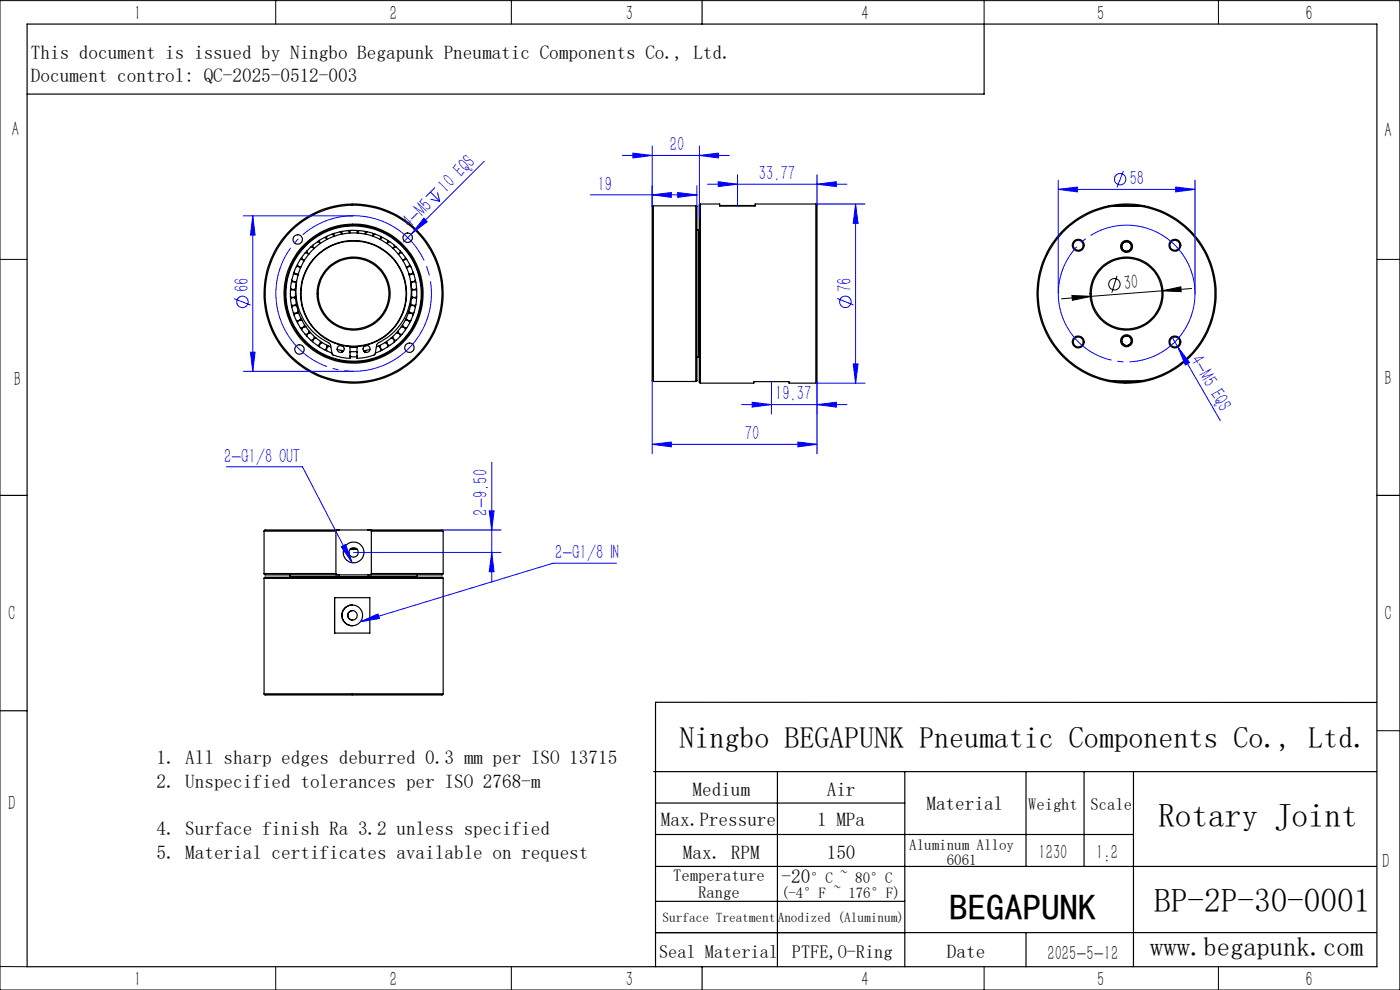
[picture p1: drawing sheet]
<svg xmlns="http://www.w3.org/2000/svg" width="297mm" height="210mm" viewBox="0 0 297 210" stroke-linecap="round" stroke-linejoin="round" font-family="sans-serif">
<g fill="none" stroke="#000" stroke-width=".25">
<path d="M5.8 5.1h286.3v200h-286.3zM148.9 .1v5M208.8 5.1v14.9h-203M61.8 59.9l.5-.1 .6 .3M61.9 59.4l.5 .3h.5M62.4 57.7l.2 .3 .7 .2M62.7 59.8v.1M62.8 59.8l-.1 .2M62.9 56.6l.3-.1 .5 .4M63.1 56.1l.2 .3 .5 .2-.1 .2M63.1 58.2v.1M63.2 58.2v.2l-.4-.2h-.6"/>
<path d="M63.7 55.1h.4l.4 .2M64 54.6l.2 .4 .4 .2M64.7 53.6l.8 .4M65.1 53.2l.1 .4 .3 .3M66 52.4l.4 .1 .2 .3M66.4 52l.2 .7M67.3 51.3l.6 .4M67.8 51l.1 .6M68.8 50.4l.5 .4M69.3 50.1l.1 .7M70.4 49.7l.4 .4M70.9 49.5v.6"/>
<path d="M72.1 49.2l.4 .5M72.6 49.1l-.1 .6M73.9 48.9l.3 .6M74.4 48.9l-.2 .5M75.6 48.9l.2 .5M75.8 49.4h.1M76.1 48.9l-.2 .6M77.4 49.1l.1 .6M77.9 49.2l-.4 .5M79.1 49.5v.6M79.6 49.7l-.4 .4M80.7 50.1l-.1 .7"/>
<path d="M81.2 50.4l-.5 .4M82.2 51l-.1 .6M82.7 51.3l-.6 .4M83.6 52l-.2 .7M84 52.4l-.6 .4M84.9 53.2l-.1 .4-.3 .3M85.3 53.6l-.7 .4M86 54.6l-.2 .4-.4 .2M86.3 56.6v.2M86.3 55.1h-.4l-.4 .2M86.8 58.2l.1 .2M86.9 58.2v.1"/>
<path d="M86.9 56.1l-.3 .4-.4 .1M87.2 56.6l-.4-.1-.5 .4M87.2 59.8l.1 .2M87.3 59.8v.1M87.6 57.7l-.2 .3-.7 .2M87.8 58.2h-.6l-.4 .2M88.1 59.4l-.4 .3h-.6M88.2 59.9l-.5-.1-.5 .3M138.4 43.8v37M138.4 43.8h.1M138.6 43.7v37.2M138.6 43.7l-.2 .1"/>
<path d="M138.6 43.7h9M147.6 43.7l.2 .1v37l-.2 .1M147.6 43.7v37.2M147.8 48.8h.4M148.2 48.8l.1 .1M148.2 48.8v27M148.6 43.3l-.3 .2v37.6l.3 .2M148.6 43.3h4.1v.4h7.5v-.4h12.9M148.6 43.3v38M152.7 43.6h7.5M173.1 43.3l.2 .1v37.7l-.2 .2M173.1 43.3h.1"/>
<path d="M173.1 43.3v38M235.2 43.7a17.9 17.9 0 0 1 7.5 0M235.2 43.7l.7 .1M235.2 43.7a19 19 0 0 0-15.2 18.6 19 19 0 0 0 15.2 18.6M235.9 43.8a18.8 18.8 0 0 0-15.7 18.5 18.8 18.8 0 0 0 15.7 18.5M235.9 43.8a18.9 18.9 0 0 1 6.1 0M235.9 43.8h6.1M238.3 51.6a1 1 0 0 0 0 1.4 1 1 0 0 0 1.4 0 1 1 0 0 0 0-1.4M238.3 51.5a1.03 1.03 0 0 1 1.4 0M239.6 51.5l.1 .1M242 43.8a18.8 18.8 0 0 1 15.7 18.5 18.8 18.8 0 0 1-15.7 18.5M242.7 43.7l-.7 .1"/>
<path d="M242.7 43.7a19 19 0 0 1 15.3 18.6 19 19 0 0 1-15.3 18.6M61.6 61.7l.7-.2 .4 .2M61.6 61.1l.5 .3 .6-.1M62.4 63l.1 .2M62.5 61.4l-.1 .2M62.5 63v.2M62.5 61.3v.3M62.7 64.7v.1M62.7 62.9l-.6 .2-.5-.2M62.7 63.3l-.6-.2-.5 .3M62.7 64.6l.1 .2M62.8 60.3a12.4 12.4 0 0 0 7.4 13.3"/>
<path d="M62.9 64.5l-.4 .2h-.7M63 64.9l-.6-.1-.5 .3M63.1 66.2v.2M63.1 66.2l.1 .2M63.3 66l-.5 .4-.6-.1M63.4 66.5h-.6l-.4 .3M63.7 67.8l.1 .1M63.7 67.7l.2 .2M63.9 67.5l-.5 .5h-.5M64 67.9l-.5 .1-.4 .4M64.5 69.2l.1 .1M64.6 69.1l.1 .2"/>
<path d="M64.6 69l-.3 .4-.6 .1M64.9 69.3l-.6 .2-.3 .4M65.5 70.5l.1 .1M65.5 70.4l.2 .2M65.6 70.3l-.3 .5-.6 .1M65.9 70.6l-.6 .2-.2 .5M66.7 71.7l.1 .1M66.7 71.6l.2 .1M66.7 71.4l-.2 .5-.5 .3M67 71.7l-.5 .3-.1 .5M67.9 72.7l.2 .1M68 72.4l-.1 .5-.6 .4"/>
<path d="M68 72.6l.2 .1M68.3 72.7l-.4 .3-.1 .6M69.4 73.2v.2M69.4 73.4l-.2 .6-.4 .2M69.4 73.5l.1 .1M69.4 73.4l.2 .1M69.7 73.4l-.4 .5v.5M70.4 74.9a13.4 13.4 0 0 1-6.1-20.6 13.4 13.4 0 0 1 21.5 0 13.4 13.4 0 0 1-6.2 20.6M71.5 74.1l1.4 .3M72 73.3l.8 .1M72.4 74.3l.1 .4M72.5 74.5l.2 .1"/>
<path d="M72.5 74.6h.1M72.8 74.4l-.2 .3M74.3 75.5l.1 .2M74.3 73.5v2.5l-1-.1-2.7-.6-.6-2.3a13.8 13.8 0 0 1-6.3-6.6 12.3 12.3 0 0 1 6.6-16 12.3 12.3 0 0 1 16 6.4 12.3 12.3 0 0 1-6.3 16.1l-.5 2.4-2.8 .6-1 .1v-2.5M74.3 74.6h1.4M74.3 75.7h1.4M74.3 73.7h1.4M74.3 74.7h.1M74.4 74.6l-.1 .2M75.6 74.6l.1 .2M75.7 74.7h.1M75.7 75.5l-.1 .2"/>
<path d="M77.5 74.6h-.1M77.5 74.5l-.2 .1M77.6 74.3l-.1 .4M78 73.3l-.7 .1M78.5 74.1l-1.3 .3 .2 .3M80.3 73.4a.86 .86 0 0 1 .4 1M80.6 73.2l.2 .6 .4 .4M80.6 73.4l-.2 .1M80.6 73.5l-.1 .1M81.7 72.7a.77 .77 0 0 1 .5 .9M82 72.4l.2 .6 .5 .3M82.1 72.7l-.2 .1"/>
<path d="M82.1 72.6l-.2 .1M83 71.7l.5 .3 .1 .5M83.3 71.4l.2 .6 .5 .2M83.3 71.6l-.1 .1M83.4 71.7l-.1 .1M83.6 72.5h.1M84.1 70.6l.5 .1 .3 .6M84.4 70.3l.3 .5 .6 .1M84.5 70.4l-.2 .2M84.5 70.5l-.1 .1M85.1 69.3a.79 .79 0 0 1 .9 .6M85.4 69l.2 .3 .7 .2"/>
<path d="M85.5 69.1l-.2 .2M85.5 69.2l-.1 .1M86 67.9l.6 .1 .3 .4M86.1 67.5l.5 .5h.6M86.3 67.7l-.1 .2M86.3 67.8v.1M86.6 66.5h.6l.4 .3M86.7 66l.5 .4 .6-.1M86.9 66.2l-.1 .2M86.9 66.2v.2M87.1 64.9l.6-.1 .4 .3M87.1 64.5l.6 .3 .5-.1"/>
<path d="M87.2 60.3a12.3 12.3 0 0 1-7.4 13.3M87.3 64.6l-.1 .2M87.3 62.9l.6 .2 .5-.2M87.3 63.3l.6-.2 .5 .3M87.3 64.7v.1M87.5 61.3v.3M87.5 63v.2M87.6 61.4v.2M87.6 63v.2M88.4 61.1l-.5 .3-.6-.1M88.4 61.7l-.7-.2-.4 .2M147.8 75.8h.4"/>
<path d="M148.3 75.7l-.1 .1M238.3 73a1 1 0 0 1 .4-1.6 1 1 0 0 1 1.3 1 1 1 0 0 1-1.5 .8l-.2-.2M138.4 80.8h.1M138.4 80.8l.2 .1M138.6 80.9h9M148.6 81.3h11.3v-.3h7.5v.3h5.7M235.2 80.9a20.1 20.1 0 0 0 7.5 0M235.9 80.8h-.7v.1M235.9 80.8a18.8 18.8 0 0 0 6.1 0M235.9 80.8h6.1M242 80.8h.7v.1M0 105.1h5.8"/>
<path d="M56 112.7h15.3M56 112.7v9M71.3 112.7v9M72 112.4h-15.8l-.2 .3M72 112.4l-.7 .1v.2M72 112.4h6.1M74.3 116.4h1.4zM78.1 112.4h15.7l.2 .3M78.1 112.4l.7 .1v.2M78.8 112.7h15.2M78.8 112.7v9M94 112.7v9"/>
<path d="M292.1 105.1h4.9M56 122.7l.2-.3h37.6l.2 .3M56 121.7l.3 .2h15.7M56 122.7h38M56 121.7h15.3M56 122.7v24.5M61.5 122.3l.1 .1M61.5 122.3h27M61.5 121.9v.4M71 126.8h7.5v7.5h-7.5zM71.3 121.7v.2h.7M72 121.9h6.1"/>
<path d="M74.8 128.3a2.2 2.2 0 0 0-2.2 2.2 2.2 2.2 0 0 0 2.2 2.2M74.8 129.5a1.01 1.01 0 0 0-1 1 1.01 1.01 0 0 0 1 1M78.8 121.7v.2h-.7M78.8 121.7h15.2M88.5 122.3l-.1 .1M88.5 121.9v.4M94 121.7l-.2 .2h-15.7M94 122.7v24.5M0 150.8h5.8M56 147.2l.2 .2h37.6l.2-.2M56 147.2h38M292 149h-152.9v56.1"/>
<path d="M138.7 163.7h153.3M139.1 170.3h52.8M139.1 177h101.4M164.9 163.7v41.4M191.9 163.7v41.4M217.7 163.7v20.1M230 163.7v20.1M240.5 163.7v41.4M139.1 191.2h52.8M139.1 197.8h152.9M139.1 183.8h152.9M217.7 197.8v7.3"/>
<path d="M148.9 205.1v4.9"/>
<circle cx="63.2" cy="50.8" r="1"/>
<circle cx="86.5" cy="50.4" r="1.01"/>
<circle cx="228.7" cy="52" r="1.06"/>
<circle cx="228.7" cy="52" r="1.27"/>
<circle cx="239" cy="52.3" r="1.05"/>
<circle cx="239" cy="52.3" r="1.25"/>
<circle cx="249.2" cy="52" r="1.06"/>
<circle cx="249.2" cy="52" r="1.27"/>
<circle cx="63.5" cy="74.1" r="1"/>
<circle cx="72.3" cy="74" r=".76"/>
<circle cx="75" cy="62.3" r="14.4"/>
<circle cx="75" cy="62.3" r="11.1"/>
<circle cx="75" cy="62.3" r="11.3"/>
<circle cx="75" cy="62.3" r="19"/>
<circle cx="75" cy="62.3" r="18.8"/>
<circle cx="75" cy="62.3" r="14.5"/>
<circle cx="75" cy="62.3" r="14.8"/>
<circle cx="75" cy="62.3" r="7.7"/>
<circle cx="75" cy="62.3" r="7.5"/>
<circle cx="77.8" cy="74" r=".74"/>
<circle cx="86.9" cy="73.8" r="1"/>
<circle cx="228.7" cy="72.5" r="1.27"/>
<circle cx="228.8" cy="72.5" r="1.05"/>
<circle cx="239" cy="72.3" r="1.05"/>
<circle cx="239" cy="72.3" r="1.25"/>
<circle cx="239" cy="62.3" r="7.5"/>
<circle cx="239" cy="62.3" r="7.7"/>
<circle cx="249.2" cy="72.5" r="1.27"/>
<circle cx="249.2" cy="72.5" r="1.05"/>
<circle cx="75" cy="117.2" r="1"/>
<circle cx="75" cy="117.2" r="2.2"/>
<circle cx="74.7" cy="130.5" r="2.2"/>
<circle cx="74.8" cy="130.5" r="1.01"/>
</g>
<g fill="none" stroke="#00f" stroke-width=".21">
<path d="M92.3 39.8l-2 1.9M102.7 34.2l-15.3 15.3M132 33h22.7M134.3 32.5l4.1 .5-4.1 .5zM138.4 31v12.8M147.8 39.4v4.4M148.4 33l4-.5v1zM148.4 31v15.2M150.1 39.1h29.6M152.4 38.6l4.1 .5-4.1 .5zM156.5 37.1v4.8M173.3 39.1l4.1-.5v1z"/>
<path d="M173.3 37.1v6.4M224.5 38.2v24.1M238.3 36.3l-1.3 3.4M249.4 39.7l4.1 .5-4.1 .5zM253.5 38.2v24.1M51.6 45.8h23.4M53.6 45.8l.5 4.1h-1zM53.6 45.8v33M87.4 49.5l-1.8 1.8M89.9 46.3l.7 .7-3.2 2.5zM91.3 40.7l2 2M91.3 42.3l2 .4"/>
<path d="M92.8 40.8l.5 1.9M125.3 41.3h22.5M138.4 41.3l4-.5v1.1zM143.8 40.8l4 .5-4 .6zM173.1 43.3h10.4M181.5 43.3l.5 4.1h-1zM181.5 43.3v38M224.5 40.2l4.1-.5v1zM224.5 40.2h29M49.7 63.4l3.5 1.3M51.6 78.8h23.4M53.1 74.7h1l-.5 4.1z"/>
<path d="M177.6 63.3l3.5 1.4M181 77.2h1l-.5 4.1zM248.6 71.4l1.3 2.2M249.9 73.6l2.4 3.3-.8 .5zM249.9 73.6l9 15.6M48 99h16.2l10.5 20.4M104.3 98v25.5M138.4 94.3l4-.5v1zM138.4 80.8v15.5M138.4 94.3h34.9M157.3 85.8h22.4M159.6 85.3l4.1 .5-4.1 .6z"/>
<path d="M163.7 84.4v3.4M169.3 93.8l4 .5-4 .5zM173.1 81.3h10.4M173.3 85.8l4.1-.5v1.1zM173.3 81v15.3M72.4 116l.9-.5 1.4 3.9zM75 117.2h31.3M93.8 112.4h12.5M103.8 108.4h1l-.5 4zM104.3 117.2l.5 4.1h-1zM130.8 119.5h-13.5l-40.9 12.4M76.4 131.9l3.8-1.7 .3 1z"/>
<circle cx="237.7" cy="38" r="1.21"/>
<circle cx="51.4" cy="64" r="1.22"/>
<circle cx="179.3" cy="64" r="1.21"/>
</g>
<g fill="none" stroke="#000" stroke-width=".21">
<path d="M0 .1h297v209.9h-297zM58.5 .1v5M108.5 .1v5M208.8 .1v5M258.5 .1v5M0 55h5.8M237 58.5l-1.1 3.6M292.1 55h4.9M227.4 62.7l4.1 .2-4 .8zM231.5 62.9l-6.3 .5M246.5 61.7l4-.9 .1 1.1zM252.8 61.2l-21.3 1.7"/>
<path d="M292.1 155h4.9M0 205l5.8 .1M58.5 205.1v4.9M108.5 205.1v4.9M208.8 205.1v4.9M258.5 205.1v4.9"/>
<circle cx="236.4" cy="60.3" r="1.21"/>
</g>
<path d="M252.9 58a14.5 14.5 0 0 0-24.2-5.9 14.5 14.5 0 0 0 6.4 24.1 14.5 14.5 0 0 0 18.1-17.1l-.3-1.1" fill="none" stroke="#00f" stroke-width=".21" stroke-dasharray="30.5 1.3 1.3 1.3" stroke-dashoffset="4" stroke-linecap="butt"/>
<path d="M90.8 57.4a16.5 16.5 0 0 0-27.6-6.7 16.5 16.5 0 0 0 7.4 27.4 16.5 16.5 0 0 0 20.5-19.5l-.3-1.2" fill="none" stroke="#00f" stroke-width=".21" stroke-dasharray="30.5 1.3 1.3 1.3" stroke-dashoffset="-2.3" stroke-linecap="butt"/>
<path d="M156.5 43.7v-3.6M163.7 80.9v3.5" fill="none" stroke="#00f" stroke-width=".21" stroke-dasharray="30.5 1.3 1.3 1.3" stroke-linecap="butt"/>
<path d="M246.5 61.7l4.1 .2-.1-1.1zM227.4 62.7l.1 1 4-.8z" fill="#000"/>
<g fill="#00f">
<path d="M89.9 46.3l.7 .7-3.2 2.5z"/>
<path d="M249.9 73.6l2.4 3.3-.8 .5z"/>
<path d="M134.3 32.5l4.1 .5-4.1 .5zM148.4 33l4-.5v1zM138.4 94.3l4-.5v1zM169.3 93.8l4 .5-4 .5zM72.4 116l.9-.5 1.4 3.9zM76.4 131.9l3.8-1.7 .3 1z"/>
<path d="M181.5 43.3l.5 4.1h-1zM181 77.2h1l-.5 4.1zM103.8 108.4h1l-.5 4zM104.3 117.2l.5 4.1h-1z"/>
<path d="M138.4 41.3l4-.5v1.1zM143.8 40.8l4 .5-4 .6z"/>
<path d="M173.3 85.8l4.1-.5v1.1zM159.6 85.3l4.1 .5-4.1 .6z"/>
<path d="M152.4 38.6l4.1 .5-4.1 .5zM173.3 39.1l4.1-.5v1zM224.5 40.2l4.1-.5v1zM249.4 39.7l4.1 .5-4.1 .5z"/>
<path d="M53.1 74.7h1l-.5 4.1zM53.6 45.8l.5 4.1h-1z"/>
</g>
<path d="M32.9 168.4h94.3v4.6h-94.3z" fill="#fff" stroke="#fff" stroke-width=".35"/>
<text font-size="7.8" x="201.5" y="195.1">BEGAPUNK</text>
<g font-size="7.1">
<text x="245.7" y="175.4">Rotary Joint</text>
<text x="244.9" y="193.4">BP-2P-30-0001</text>
</g>
<text font-size="6.3" x="144.2" y="158.6">Ningbo BEGAPUNK Pneumatic Components Co., Ltd.</text>
<text font-size="5.6" x="244" y="202.8">www.begapunk.com</text>
<g font-size="4.4">
<text x="28.5" y="4.1">1</text>
<text x="82.7" y="4.1">2</text>
<text x="132.7" y="4.1">3</text>
<text x="182.7" y="4.1">4</text>
<text x="232.7" y="4.1">5</text>
<text x="277" y="4.1">6</text>
<text x="2.5" y="28.8">A</text>
<text x="293.7" y="29.1">A</text>
<text x="238.5" y="61.4" transform="rotate(-5 238.5 61.4)">30</text>
<text x="2.9" y="81.9">B</text>
<text x="293.7" y="81.6">B</text>
<text x="1.7" y="131.6">C</text>
<text x="293.7" y="131.6">C</text>
<text x="1.7" y="171.9">D</text>
<text x="220.3" y="182.1">1230</text>
<text x="232.6" y="182.1">1:2</text>
<text x="293.2" y="184.1">D</text>
<text x="222.2" y="203.6">2025-5-12</text>
<text x="28.5" y="209.1">1</text>
<text x="82.7" y="209.1">2</text>
<text x="132.7" y="209.1">3</text>
<text x="182.7" y="209.1">4</text>
<text x="232.7" y="209.1">5</text>
<text x="277" y="209.1">6</text>
</g>
<g font-size="4.4" fill="#00f">
<text x="142.1" y="32.1">20</text>
<text x="94.7" y="41.1" transform="rotate(-45 94.7 41.1)">10 EQS</text>
<text x="126.8" y="40.5">19</text>
<text x="161" y="38.2">33.77</text>
<text x="239.7" y="39.3">58</text>
<text x="87.1" y="48.7" transform="rotate(-45 87.1 48.7)">4-M5</text>
<text x="52.8" y="62" transform="rotate(-90 52.8 62)">66</text>
<text x="180.7" y="62" transform="rotate(-90 180.7 62)">76</text>
<text x="252.4" y="76.3" transform="rotate(60 252.4 76.3)">4-M5 EQS</text>
<text x="164.4" y="84.9">19.37</text>
<text x="158" y="93.4">70</text>
<text x="47.6" y="98.1">2-G1/8 OUT</text>
<text x="103.5" y="109.4" transform="rotate(-90 103.5 109.4)">2-9.50</text>
<text x="117.8" y="118.6">2-G1/8 IN</text>
</g>
<g font-size="4.1">
<text x="6.5" y="12.4">This document is issued by Ningbo Begapunk Pneumatic Components Co., Ltd.</text>
<text x="6.5" y="17.4">Document control: QC-2025-0512-003</text>
<text x="33.2" y="162.1">1. All sharp edges deburred 0.3 mm per ISO 13715</text>
<text x="33.2" y="167.1">2. Unspecified tolerances per ISO 2768-m</text>
<text x="146.9" y="168.9">Medium</text>
<text x="175.4" y="168.9">Air</text>
<text x="196.5" y="171.9">Material</text>
<text x="33.2" y="177.1">4. Surface finish Ra 3.2 unless specified</text>
<text x="140.2" y="175.2">Max.Pressure</text>
<text x="173.3" y="175.2">1 MPa</text>
<text x="33.2" y="182.1">5. Material certificates available on request</text>
<text x="144.9" y="182.1">Max. RPM</text>
<text x="175.4" y="182.1">150</text>
<text x="165.8" y="187.2">-20</text>
<text x="200.9" y="203.1">Date</text>
</g>
<g font-size="3.9">
<text x="139.8" y="203.1">Seal Material</text>
<text x="168" y="203.1">PTFE,O-Ring</text>
</g>
<g font-size="3.5">
<text x="218.1" y="171.9">Weight</text>
<text x="231.3" y="171.9">Scale</text>
<text x="142.8" y="187">Temperature</text>
<text x="148.1" y="190.5">Range</text>
</g>
<g font-size="3.2">
<text x="192.9" y="180.3">Aluminum Alloy</text>
<text x="200.8" y="183.5">6061</text>
<text x="165.7" y="190.5">(-4°F ~ 176°F)</text>
<text x="171.9" y="187.2">°C ~ 80°C</text>
</g>
<g font-size="2.8">
<text x="140.5" y="195.7">Surface Treatment</text>
<text x="165" y="195.7">Anodized (Aluminum)</text>
</g>
</svg>
